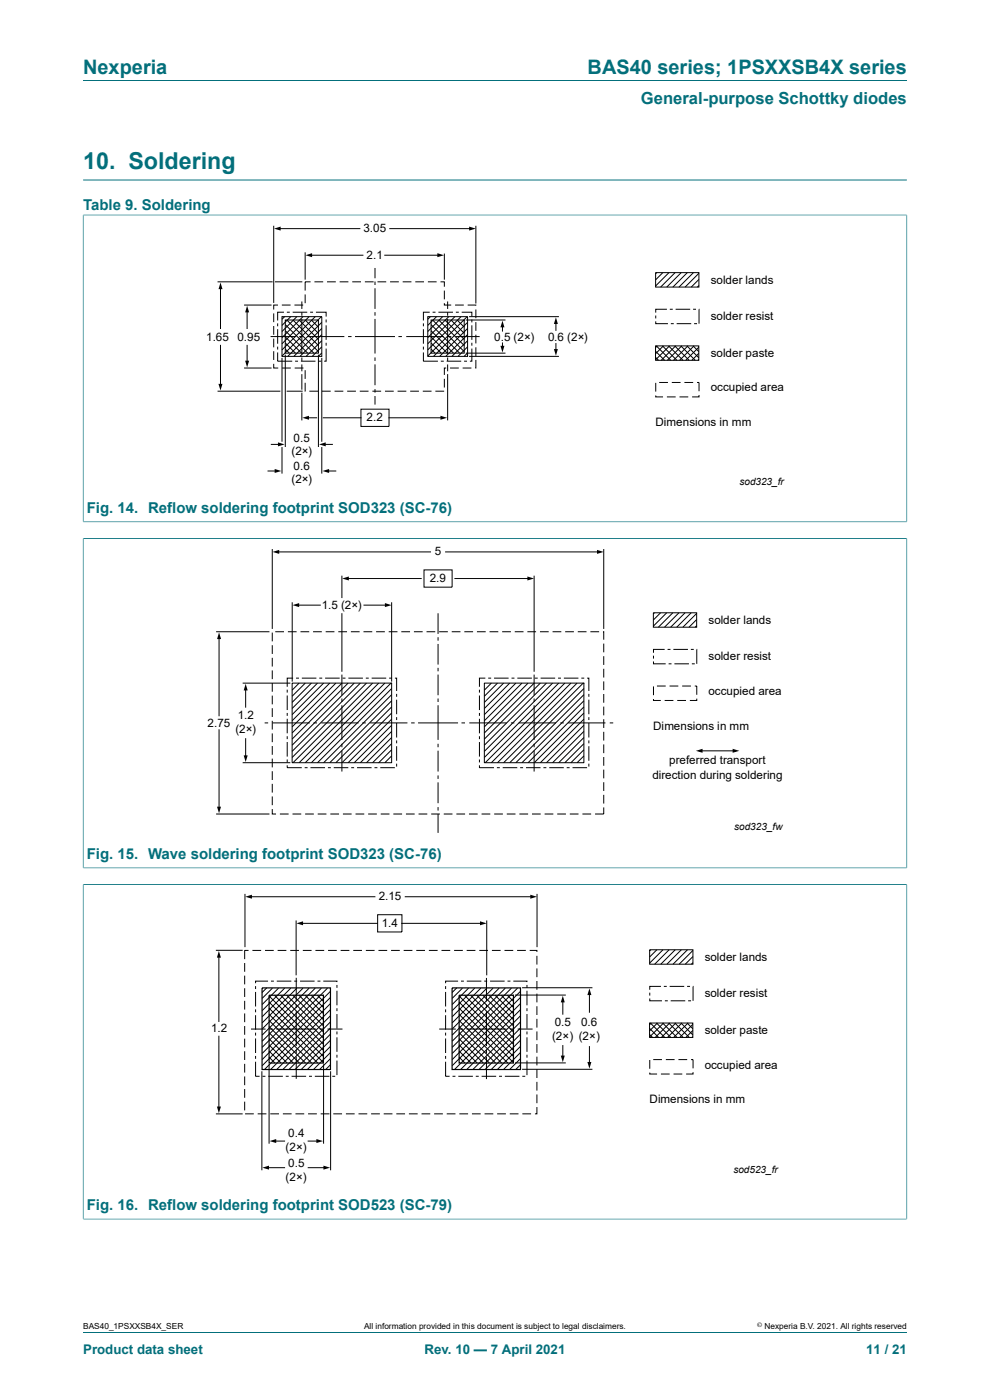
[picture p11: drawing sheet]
<svg xmlns="http://www.w3.org/2000/svg" width="210mm" height="297mm" viewBox="0 0 210 297" stroke-linecap="round" stroke-linejoin="round" font-family="sans-serif">
<g fill="none" stroke="#036f7b" stroke-width=".21">
<path d="M17.6 17.1h174.8M17.6 38.2h174.8M17.6 45.6h174.8M17.6 45.5v65.3M192.4 45.5v65.3M17.6 114.2h174.8M17.6 110.7h174.8M17.6 114.2v70M192.4 114.2v70M17.6 187.6h174.8M17.6 184.1h174.8M17.6 187.6v71.1"/>
<path d="M192.4 187.6v71.1M17.6 258.6h174.8M17.6 282.6h174.8"/>
</g>
<g fill="none" stroke="#000" stroke-width=".21">
<path d="M46.1 59.8h11.7M58.1 47.9v16.4M58.3 59.8h5.8M59.2 48.5h17.1M64.7 53.5v5.8M65.9 59.8h-1.2v1.8M65.9 54.1h11.1M66.7 59.8h1.9M69.4 59.8h1.8M72 59.8h1.9M74.7 59.8h1.9M77.4 59.8h1.8"/>
<path d="M79.5 56.8v2.2M79.5 59.7v.8M80.1 59.8h1.8M81.6 54.1h11.5M82.7 48.5h17.1M82.7 59.8h1.9M85.4 59.8h1.9M88.1 59.8h1.8M90.8 59.8h1.8M93.4 59.8h.9v1M94.3 53.8v5.5M100.9 47.9v16.5"/>
<path d="M139.1 57.8h9.2v3.1h-9.2zM139.3 57.8l-.2 .3M140.6 57.8l-1.5 1.6M141.9 57.8l-2.8 2.9M143.2 57.8l-3.1 3.1M144.5 57.8l-3.1 3.1M145.8 57.8l-3.1 3.1M147.1 57.8l-3.1 3.1M148.3 59.3l-1.7 1.6M148.3 58l-3 2.9M46.8 61.1v8.6M46.8 73.3v8.4"/>
<path d="M51.8 64.7h5.8M51.8 78.1h5.8M52.4 66v3.7M52.4 73.3v3.5M57.4 71.4h5.3M58.1 77.2v.9h.9M58.1 66.5v1.8M58.1 69.2v1.8M58.1 71.8v1.9M58.1 74.5v1.9M58.9 74.8v1.8h3.1M58.9 68.6v.6"/>
<path d="M58.9 69.8v3.1M58.9 73.5v.7M59 64.7h-.9v1M59.8 64.7h1.8M59.8 67.2h8.5v8.4h-8.5zM59.8 75.9v17.8M59.8 78.1h1.9M60.2 66.2h-1.3v1.8M60.4 67.2l-.6 .5M60.5 67.9h7v7h-7zM60.5 75.2v19.6M60.5 68.9l6.1 6"/>
<path d="M60.5 70.2l4.8 4.7M60.5 71.5l3.5 3.4M60.5 72.8l2.2 2.1M60.5 74.1l.9 .8M60.8 67.9l6.7 6.7M60.9 66.2h.6M61.7 67.2l-1.9 1.8M62.1 66.2h3.1M62.1 67.9l5.4 5.4M62.5 64.7h1.8M62.5 78.1h1.9M62.6 76.6h.6"/>
<path d="M63 67.2l-3.2 3.1M63.4 67.9l4.1 4.1M63.5 71.4h.7M63.8 76.6h3.1M64 64v1.5M64 66.2v.8M64 67.7v7.3M64 75.8v.8M64 77.3v1.5M64 79.4v3.3M64.3 67.2l-4.5 4.4M64.7 62.5v1.8"/>
<path d="M64.7 78.5v1.9M64.7 67.9l2.8 2.8M65.1 71.4h7.9M65.6 67.2l-5.8 5.7M65.8 66.2h.6M66 67.9l1.5 1.5M66.9 67.2l-7.1 7M67 66.2h2.2v1M67.3 67.9l.2 .2M67.5 76.6h.7M67.5 75.2v19.6M68.2 67.2l-8.4 8.3"/>
<path d="M68.3 73.6l-2.1 2M68.3 72.3l-3.4 3.3M68.3 71l-4.7 4.6M68.3 69.7l-6 5.9M68.3 68.4l-7.3 7.2M68.3 74.9l-.8 .7M68.3 75.9v17.8M69.2 73.9v2.7h-.4M69.2 67.8v.6M69.2 69v3.1M69.2 72.7v.6M73.8 71.4h.8"/>
<path d="M75.3 71.4h8.5M79.5 61.2v4.3M79.5 66.2v.8M79.5 67.7v7.3M79.5 75.8v.8M79.5 77.3v4.4M84.5 71.4h.7M86.2 71.4h7.9M89.8 74.8v1.8h3.1M89.8 68.6v.6M89.8 69.8v3.1M89.8 73.5v.7"/>
<path d="M90.7 67.2h8.5v8.4h-8.5zM91.1 66.2h-1.3v1.8M91.3 67.2l-.6 .5M91.4 67.9h7.1v7h-7.1zM91.4 68.9l6.1 6M91.4 70.2l4.8 4.7M91.4 71.5l3.5 3.4M91.4 72.8l2.2 2.1M91.4 74.1l.9 .8M91.8 67.9l6.7 6.7M91.8 66.2h.6M92.6 67.2l-1.9 1.8"/>
<path d="M93 66.2h3.1M93.1 67.9l5.4 5.4M93.5 76.6h.6M93.9 67.2l-3.2 3.1M94.3 64.3v.4h1.4M94.3 61.6v1.9M94.4 67.9l4.1 4.1M94.6 78.1h-.3v1.4M94.7 76.6h3.1M95 64v1.5M95 66.2v.8M95 67.7v7.3"/>
<path d="M95 75.8v.8M95 77.3v1.5M95 79.4v9.8M95 71.4h.7M95.2 67.2l-4.5 4.4M95.5 78.1h1.8M95.7 67.9l2.8 2.8M96.5 67.2l-5.8 5.7M96.5 64.7h1.9M96.7 71.4h5M96.7 66.2h.6M97 67.9l1.5 1.5"/>
<path d="M97.8 67.2l-7.1 7M97.9 66.2h2.2v1M98.1 78.1h1.9M98.3 67.9l.2 .2M98.4 76.6h.7M98.8 67.9h8.4M98.8 74.9h8.4M99.1 67.2l-8.4 8.3M99.2 73.6l-2 2M99.2 72.3l-3.3 3.3M99.2 71l-4.6 4.6M99.2 69.7l-5.9 5.9"/>
<path d="M99.2 68.4l-7.2 7.2M99.2 74.9l-.7 .7M99.2 64.7h1.7v.1M99.5 67.2h19.1M99.5 75.6h19.1M100.1 73.9v2.7h-.4M100.1 67.8v.6M100.1 69v3.1M100.1 72.7v.6M100.9 76.4v1.7h-.1M100.9 65.7v1.8M100.9 68.3v1.9"/>
<path d="M100.9 71v1.9M100.9 73.7v1.8M106.6 69.2v1M106.6 72.8v.8M117.9 68.4v1.7M117.9 72.9v1.4M139 73.4h9.2v3h-9.2zM139 74.5l2 1.9M139 75.8l.7 .6M139.1 68.2v.5h2.6M139.1 66.9v.7M139.2 73.4l3.1 3"/>
<path d="M139.4 73.4l-.4 .4M140.5 73.4l3.1 3M140.7 73.4l-1.7 1.7M141.5 65.6h-2.4v.7M141.8 73.4l3.1 3M142 73.4l-3 3M142.1 65.6h.6M142.3 68.7h.6M143.1 73.4l3.1 3M143.3 65.6h3.1M143.3 73.4l-3 3M143.5 68.7h3.1"/>
<path d="M144.4 73.4l3.1 3M144.6 73.4l-3 3M145.7 73.4l2.5 2.5M145.9 73.4l-3 3M147 73.4l1.2 1.2M147 65.6h.6M147.2 73.4l-3 3M147.2 68.7h.7M148.2 76.3l-.2 .1M148.2 75l-1.4 1.4M148.2 73.7l-2.7 2.7M148.3 65.6v3.1"/>
<path d="M148.3 60.6l-.4 .3M46.1 83h13.4M56.9 99.9h1.6M57.6 94.3h1.6M59.8 94.8v5.7M60.8 83h3.4M64 83.3v5.9M64.7 81.2l.1 1.8M65.3 88.6h1.9M65.6 83h1.9M68.3 94.8v5.7M68.3 83h1.8"/>
<path d="M68.6 88.6h8M68.8 94.3h1.7M69.5 99.9h1.7M71 83h1.8M73.6 83h1.9M76.3 83h1.9M76.6 86.8h5.9v3.7h-5.9zM79 83h1.8M79.5 82.5v.8M79.5 84v1.8M81.7 83h1.8M82.5 88.6h11.2"/>
<path d="M84.3 83h1.9M87 83h1.9M89.7 83h1.8M92.4 83h1.8M94.3 80.4v1.8M139.1 83.9v.3h1.5M139.1 81.2v1.9M139.8 81.1h1.9M141.5 84.2h1.8M142.5 81.1h1.9M144.1 84.2h1.9M145.2 81.1h1.8"/>
<path d="M147.9 81.1h.4v1.9M148.3 83.8v.4h-1.5M57.8 116.5v16.9M58.9 117.1h32.4M94.5 117.1h32.4M128.1 116.5v16.9M45.8 134h11.4M46.5 135.3v16.5M57.8 134.2v1.9M57.8 136.9v1.8M57.8 139.6v1.8M58.4 134h1.8"/>
<path d="M61.1 134h1.8M62 127.8v16.8M63.2 128.4h4.7M63.7 134h1.9M66.4 134h1.9M69.1 134h1.8M71.8 134h1.8M72.5 122.1v4.8M72.5 130.1v12.4M73.7 122.7h15.6M74.4 134h1.9M77.1 134h1.9"/>
<path d="M77.2 128.4h4.7M79.8 134h1.8M82.5 134h1.8M83.1 127.8v16.8M85.1 134h1.9M87.8 134h1.9M89.9 120.9h6v3.7h-6zM90.5 134h1.8M92.9 130.1v4.4M92.9 135.2v.7M92.9 136.6v4.4M93.1 134h1.9"/>
<path d="M95.8 134h1.9M96.5 122.7h15.7M98.5 134h1.8M101.2 134h1.8M103.8 134h1.9M106.5 134h1.9M109.2 134h1.8M111.9 134h1.8M113.3 122.1v20.4M114.5 134h1.9M117.2 134h1.9M119.9 134h1.8"/>
<path d="M122.6 134h1.8M125.2 134h1.9M127.9 134h.2v1.7M128.1 136.5v1.9M128.1 139.2v1.9M138.6 130h9.2v3.1h-9.2zM138.6 139.1v.6M138.8 130l-.2 .2M140.1 130l-1.5 1.5M141 137.8h-2.4v.7M141.4 130l-2.8 2.8M141.6 137.8h.6"/>
<path d="M142.7 130l-3 3.1M142.8 137.8h3.1M144 130l-3 3.1M145.3 130l-3 3.1M146.5 137.8h.7M146.6 130l-3 3.1M147.8 137.8v3M147.8 132.7l-.3 .4M147.8 131.4l-1.6 1.7M147.8 130.1l-2.9 3M46.5 154.8v16.6M51.5 144.9h10.1"/>
<path d="M52.1 146.2v3.8M52.1 156.7v3.8M56.1 153.4h.8M57.8 142.2v1.9M57.8 144.9v1.8M57.8 147.6v1.8M57.8 150.2v1.9M57.8 152.9v1.9M57.8 155.6v1.8M57.8 158.3v1.8M57.8 153.4h7.9M60.9 146.3v.6"/>
<path d="M60.9 147.5v3.1M60.9 151.2v.7M60.9 152.5v3.1M60.9 156.2v.6M60.9 157.4v3.1M62 144.9h21.1v16.9h-21.1zM62.2 143.9h-1.3v1.8M62.8 143.9h.6M63.5 144.9l-1.5 1.5M64 143.9h3.1M64.8 144.9l-2.8 2.8M66.1 144.9l-4.1 4.1"/>
<path d="M66.5 153.4h.7M67.4 144.9l-5.4 5.4M67.7 143.9h.6M68.2 153.4h7.9M68.7 144.9l-6.7 6.7M69 143.9h3M69.9 144.9l-7.9 8M71.2 144.9l-9.2 9.3M72.5 143.1v4.4M72.5 148.2v.7M72.5 149.6v7.4M72.5 157.8v.7"/>
<path d="M72.5 159.3v4.4M72.5 144.9l-10.5 10.6M72.7 143.9h.6M73.8 144.9l-11.8 11.9M73.9 143.9h3.1M75.1 144.9l-13.1 13.2M76.4 144.9l-14.4 14.5M76.9 153.4h.7M77.6 143.9h.6M77.7 144.9l-15.7 15.8M78.5 153.4h7.9M78.8 143.9h3.1"/>
<path d="M79 144.9l-16.8 16.9M80.3 144.9l-16.8 16.9M81.6 144.9l-16.9 16.9M82.5 143.9h.7M82.9 144.9l-16.9 16.9M83.1 150l-11.9 11.8M83.1 148.7l-13.2 13.1M83.1 147.4l-14.5 14.4M83.1 146.1l-15.8 15.7M83.1 155.2l-6.7 6.6M83.1 153.9l-8 7.9M83.1 152.6l-9.3 9.2"/>
<path d="M83.1 151.3l-10.5 10.5M83.1 159.1l-2.8 2.7M83.1 157.8l-4.1 4M83.1 156.5l-5.4 5.3M83.8 143.9h.3v2.7M84.1 147.2v.6M84.1 148.4v3.1M84.1 152.1v.7M84.1 153.4v3.1M84.1 157.1v.6M84.1 158.3v3.1M87.2 153.4h.8"/>
<path d="M88.7 153.4h8.5M92.9 141.7v.7M92.9 143.1v4.4M92.9 148.2v.7M92.9 149.6v7.4M92.9 157.8v.7M92.9 159.3v4.4M97.9 153.4h.7M99.6 153.4h7.9M101.7 146.3v.6M101.7 147.5v3.1M101.7 151.2v.7"/>
<path d="M101.7 152.5v3.1M101.7 156.2v.6M101.7 157.4v3.1M102.7 144.9h21.2v16.9h-21.2zM103 143.9h-1.3v1.8M103.6 143.9h.6M104.2 144.9l-1.5 1.5M104.8 143.9h3.1M105.5 144.9l-2.8 2.8M106.8 144.9l-4.1 4.1M108.1 144.9l-5.4 5.4M108.4 153.4h.7"/>
<path d="M108.5 143.9h.6M109.4 144.9l-6.7 6.7M109.7 143.9h3.1M110 153.4h7.9M110.7 144.9l-8 8M112 144.9l-9.3 9.3M113.3 143.1v4.4M113.3 148.2v.7M113.3 149.6v7.4M113.3 157.8v.7M113.3 159.3v4.4M113.3 144.9l-10.6 10.6"/>
<path d="M113.4 143.9h.7M114.6 144.9l-11.9 11.9M114.7 143.9h3.1M115.9 144.9l-13.2 13.2M117.2 144.9l-14.5 14.5M118.4 143.9h.6M118.5 144.9l-15.8 15.8M118.9 153.4h.7M119.6 143.9h3.1M119.8 144.9l-16.9 16.9M120.5 153.4h7.9M121.1 144.9l-16.9 16.9"/>
<path d="M122.4 144.9l-16.9 16.9M123.3 143.9h.6M123.7 144.9l-16.9 16.9M123.9 150l-11.9 11.8M123.9 148.7l-13.2 13.1M123.9 147.4l-14.5 14.4M123.9 146.1l-15.8 15.7M123.9 155.2l-6.7 6.6M123.9 153.9l-8 7.9M123.9 152.6l-9.3 9.2M123.9 151.3l-10.6 10.5M123.9 159.1l-2.8 2.7"/>
<path d="M123.9 157.8l-4.1 4M123.9 156.5l-5.4 5.3M124.5 143.9h.4v2.7M124.9 147.2v.6M124.9 148.4v3.1M124.9 152.1v.7M124.9 153.4v3.1M124.9 157.1v.6M124.9 158.3v3.1M128.1 141.9v1.8M128.1 144.6v1.8M128.1 147.2v1.9"/>
<path d="M128.1 149.9v1.9M128.1 152.6v1.8M128.1 155.3v1.8M128.1 157.9v1.9M129.3 153.4h.8M138.6 140.3v.5h2.6M138.6 148.3v.3h1.6M138.6 145.6v1.9M139.4 145.5h1.8M141 148.6h1.8M141.8 140.8h.6M142 145.5h1.9"/>
<path d="M143.1 140.8h3M143.7 148.6h1.8M144.7 145.5h1.9M146.8 140.8h.6M147.4 145.5h.4v1.9M147.8 148.2v.4h-1.5M148.4 159.3h7.3M45.8 172.7h11.4M51.5 161.8h10.1M57.8 171.6v1.1h.8M57.8 160.9v1.9M57.8 163.6v1.9"/>
<path d="M57.8 166.3v1.8M57.8 169v1.8M59.4 172.7h1.8M60.9 162.4v.5h3.1M60.9 161.1v.6M62 172.7h1.9M64.6 162.9h.6M64.7 172.7h1.9M65.9 162.9h3M67.4 172.7h1.8M69.6 162.9h.6M70.1 172.7h1.8"/>
<path d="M70.8 162.9h3.1M72.7 172.7h1.9M74.5 162.9h.6M75.4 172.7h1.9M75.7 162.9h3.1M78.1 172.7h1.8M79.4 162.9h.7M80.7 162.9h3.1M80.8 172.7h1.8M83.1 160.4l-1.5 1.4M83.4 172.7h1.9M84.1 162v.6"/>
<path d="M86.1 172.7h1.9M88.8 172.7h1.8M91.5 172.7h1.8M92.9 164.5v.7M92.9 166v4.4M92.9 171.2v.8M92.9 172.7v4M94.1 172.7h1.9M96.8 172.7h1.9M99.5 172.7h1.8M101.7 162.4v.5h3.1M101.7 161.1v.6"/>
<path d="M102.2 172.7h1.8M104.8 172.7h1.9M105.4 162.9h.6M106.6 162.9h3.1M107.5 172.7h1.9M110.2 172.7h1.8M110.3 162.9h.7M111.6 162.9h3.1M112.8 172.7h1.9M115.3 162.9h.6M115.5 172.7h1.9M116.5 162.9h3.1"/>
<path d="M118.2 172.7h1.8M120.2 162.9h.6M120.9 172.7h1.8M121.4 162.9h3.1M123.5 172.7h1.9M123.9 160.4l-1.5 1.4M124.9 162v.6M128.1 171.3v1.4h-1.9M128.1 160.6v1.8M128.1 163.3v1.8M128.1 165.9v1.9M128.1 168.6v1.9"/>
<path d="M52 189.6v11.3M53.2 190.2h26.3M62.8 195.3v11.6M64 195.9h16M80.1 194.1h5.2v3.6h-5.2zM85.2 195.9h16.9M86 190.2h26.8M103.2 195.3v11.6M113.9 189.6v11.3M45.8 201.6h5.7M46.4 202.9v13.8M46.4 219.8v15.2"/>
<path d="M51.9 204.3v1.9M51.9 207v1.8M51.9 209.6v1.9M51.9 212.3v1.9M51.9 215v1.8M51.9 217.7v1.8M52.7 201.6h-.8v1.9M53.2 218.3h3.1M53.5 201.6h1.9M54.2 209.2v.6M54.2 210.4v3.1M54.2 214.1v.7"/>
<path d="M54.2 215.4v3.1M54.2 219.1v.6M56.2 201.6h1.9M56.6 209.6l-1 1M56.9 208.1h-2.7v.5M57.1 219.1l6.4 6.4M57.1 215.2l10.3 10.3M57.1 216.5l9 9M57.1 217.8l7.7 7.7M57.1 211.3l11.4 11.5M57.1 212.6l11.4 11.5M57.1 213.9l11.4 11.5"/>
<path d="M57.1 218.3h.8M57.5 208.1h.6M57.8 209.6l-2.2 2.2M58.2 211.1l10.3 10.4M58.6 218.3h8.5M58.7 208.1h3.1M58.9 201.6h1.8M59.1 209.6l-3.5 3.5M59.5 211.1l9 9M60.4 209.6l-4.8 4.8M60.8 211.1l7.7 7.8M61.6 201.6h1.8"/>
<path d="M61.7 209.6l-6.1 6.1M62.1 211.1l6.4 6.5M62.4 208.1h.6M62.8 207.4v5M62.8 213.1v.8M62.8 214.6v7.3M63 209.6l-7.4 7.4M63.4 211.1l5.1 5.2M63.6 208.1h3.1M64.2 201.6h1.9M64.3 209.6l-8.7 8.7M64.7 211.1l3.8 3.9"/>
<path d="M65.6 209.6l-10 10M66 211.1l2.5 2.6M66.9 209.6l-11.3 11.3M66.9 201.6h1.9M67.3 211.1l1.2 1.3M67.3 208.1h.7M67.8 218.3h.7M68.2 209.6l-12.6 12.6M68.5 211.1l.1 .1M68.6 208.1h2.9v.2M69.5 218.3h3.1M69.5 209.6l-13.9 13.9"/>
<path d="M69.6 201.6h1.8M70.1 214.2l-12.7 12.7M70.1 210.3l-14.5 14.5M70.1 211.6l-14.5 14.5M70.1 212.9l-14 14M70.1 215.5l-11.4 11.4M70.1 219.4l-7.5 7.5M70.1 216.8l-10.1 10.1M70.1 218.1l-8.8 8.8M71.5 209v.6M71.5 210.2v3.1M71.5 213.9v.6"/>
<path d="M71.5 215.1v3.1M71.5 218.8v.6M72.3 201.6h1.8M74.9 201.6h1.9M77.6 201.6h1.9M80.3 201.6h1.8M83 201.6h1.8M85.6 201.6h1.9M88.3 201.6h1.9M91 201.6h1.8M93.2 218.3h3.5M93.6 201.6h1.9"/>
<path d="M94.5 209.2v.6M94.5 210.4v3.1M94.5 214.1v.7M94.5 215.4v3.1M94.5 219.1v.6M96.3 201.6h1.9M96.9 209.6l-1 1M97.2 208.1h-2.7v.5M97.4 219.1l6.4 6.4M97.4 215.2l10.3 10.3M97.4 216.5l9 9M97.4 217.8l7.7 7.7"/>
<path d="M97.4 211.3l11.5 11.5M97.4 212.6l11.5 11.5M97.4 213.9l11.5 11.5M97.5 218.3h.7M97.8 208.1h.6M98.1 209.6l-2.2 2.2M98.5 211.1l10.4 10.4M99 218.3h8.4M99 201.6h1.8M99 208.1h3.1M99.4 209.6l-3.5 3.5M99.8 211.1l9 9"/>
<path d="M100.7 209.6l-4.8 4.8M101.1 211.1l7.8 7.8M101.7 201.6h1.8M102 209.6l-6.1 6.1M102.4 211.1l6.5 6.5M102.7 208.1h.6M103.2 207.5v4.9M103.2 213.1v.8M103.2 214.6v7.3M103.3 209.6l-7.4 7.4M103.7 211.1l5.2 5.2M104 208.1h3"/>
<path d="M104.3 201.6h1.9M104.6 209.6l-8.7 8.7M105 211.1l3.9 3.9M105.9 209.6l-10 10M106.3 211.1l2.6 2.6M107 201.6h1.9M107.2 209.6l-11.3 11.3M107.6 211.1l1.3 1.3M107.7 208.1h.6M108.2 218.3h.7M108.5 209.6l-12.6 12.6M108.8 211.1l.1 .1"/>
<path d="M108.9 208.1h2.9v.2M109.2 211.1h10.8M109.7 201.6h1.8M109.8 209.6l-13.9 13.9M109.8 218.3h3.2M110.4 210.3l-14.5 14.5M110.4 211.6l-14.5 14.5M110.4 212.9l-14 14M110.4 214.2l-12.7 12.7M110.4 215.5l-11.4 11.4M110.4 219.4l-7.5 7.5M110.4 216.8l-10.1 10.1"/>
<path d="M110.4 218.1l-8.8 8.8M110.7 209.5h15M111.8 209v.6M111.8 210.2v3.1M111.8 213.9v.6M111.8 215.1v3.1M111.8 218.8v.6M112.4 201.6h1.5v.3M113.9 202.8v1.8M113.9 205.4v1.9M113.9 208.1v1.9M113.9 210.8v1.8"/>
<path d="M113.9 213.5v1.8M113.9 216.1v1.9M113.9 218.8v1.9M119.4 212.4v2.7M125 210.8v3.9M137.8 217h9.2v3.1h-9.2zM137.8 218.2l1.9 1.9M137.8 219.4l.6 .7M137.8 201.5h9.2v3h-9.2zM137.8 211.8v.5h2.6M137.8 210.6v.6M138 217l3 3.1"/>
<path d="M138 201.5l-.2 .2M138.2 217l-.4 .4M139.3 217l3 3.1M139.3 201.5l-1.5 1.5M139.5 217l-1.7 1.7M140.2 209.3h-2.4v.7M140.6 217l3 3.1M140.6 201.5l-2.8 2.8M140.8 217l-3 3M140.8 209.3h.6M141 212.3h.7M141.9 217l3 3.1"/>
<path d="M141.9 201.5l-3 3M142.1 209.3h3M142.1 217l-3.1 3.1M142.3 212.3h3.1M143.2 217l3 3.1M143.2 201.5l-3 3M143.3 217l-3 3.1M144.4 217l2.6 2.5M144.5 201.5l-3 3M144.6 217l-3 3.1M145.7 217l1.3 1.2M145.8 209.3h.6"/>
<path d="M145.8 201.5l-3 3M145.9 217l-3 3.1M146 212.3h.6M147 219.9l-.2 .2M147 218.6l-1.5 1.5M147 217.3l-2.8 2.8M147 209.3v3M147 204.2l-.3 .3M147 202.9l-1.6 1.6M147 201.6l-2.9 2.9M45.8 236.3h5.7M51.9 220.3v1.9"/>
<path d="M51.9 223v1.9M51.9 225.7v1.8M51.9 228.4v1.8M51.9 231v1.9M51.9 233.7v1.9M52 236.3h1.8M54.2 225.2v3.1h.9M54.2 220.3v3.1M54.2 224v.6M54.7 236.3h1.8M55.5 227.3v21M55.7 228.3h.6"/>
<path d="M56.9 228.3h3.1M57.1 220.4l5.1 5.1M57.1 221.7l3.8 3.8M57.1 223l2.5 2.5M57.1 224.3l1.2 1.2M57.1 225.8v16.8M57.3 236.3h1.9M60 236.3h1.9M60.6 228.3h.6M61.9 228.3h3M62.7 236.3h1.8M62.8 222.7v.8"/>
<path d="M62.8 224.2v4.7M65.4 236.3h1.8M65.6 228.3h.6M66.8 228.3h3.1M68 236.3h1.9M68.6 225.8v16.8M70.1 220.7l-6.2 6.2M70.1 222l-4.9 4.9M70.1 223.3l-3.6 3.6M70.1 224.6l-2.3 2.3M70.1 225.9l-1 1M70.1 227.3v21"/>
<path d="M70.5 228.3h.6M70.7 236.3h1.9M71.5 220.1v3M71.5 223.8v.6M71.5 225v3.1M73.4 236.3h1.8M76 236.3h1.9M78.7 236.3h1.9M81.4 236.3h1.8M84.1 236.3h1.8M86.7 236.3h1.9M89.4 236.3h1.9"/>
<path d="M92.1 236.3h1.8M94.5 225.2v3.1h.9M94.5 220.3v3.1M94.5 224v.6M94.8 236.3h1.8M96 228.3h.6M97.2 228.3h3.1M97.4 220.4l5.1 5.1M97.4 221.7l3.8 3.8M97.4 223l2.5 2.5M97.4 224.3l1.2 1.2M97.4 236.3h1.9"/>
<path d="M100.1 236.3h1.9M100.9 228.3h.6M102.2 228.3h3M102.8 236.3h1.8M103.2 222.7v.8M103.2 224.2v4.7M105.5 236.3h1.8M105.9 228.3h.6M107.1 228.3h3.1M108.1 236.3h1.9M109.2 225.5h10.8M110.4 220.7l-6.2 6.2"/>
<path d="M110.4 222l-4.9 4.9M110.4 223.3l-3.6 3.6M110.4 224.6l-2.3 2.3M110.4 225.9l-1 1M110.7 226.8h15M110.8 228.3h.6M110.8 236.3h1.9M111.8 220.1v3M111.8 223.8v.6M111.8 225v3.1M113.9 234.9v1.4h-.4M113.9 221.5v1.8"/>
<path d="M113.9 224.2v1.8M113.9 226.8v1.9M113.9 229.5v1.9M113.9 232.2v1.8M119.4 221.8v2.4M125 222v3.6M137.8 227.5v.3h1.6M137.8 224.9v1.8M138.6 224.8h1.8M140.2 227.8h1.9M141.2 224.8h1.9M142.9 227.8h1.8"/>
<path d="M143.9 224.8h1.9M146.6 224.8h.4v1.8M147 227.5v.3h-1.5M56.8 247.7h3.6M58.3 242.1h2.1M65.4 242.1h2M65.4 247.7h3.5"/>
</g>
<g fill="#000">
<path d="M58.1 48.5l1.4-.4v.8zM64.8 54.1l1.4-.4v.9zM92.8 53.7l1.4 .4-1.4 .5zM99.5 48.1l1.4 .4-1.4 .4zM46.8 59.9l.4 1.4h-.8zM52.4 64.9l.4 1.4h-.8zM52 76.5h.8l-.4 1.4zM106.6 68l.4 1.4h-.8zM106.2 73.4h.8l-.4 1.4zM117.9 67.3l.4 1.4h-.8zM117.5 74.1h.8l-.4 1.4zM46.3 81.4h.9l-.4 1.4z"/>
<path d="M58.3 99.5l1.4 .4-1.4 .4zM59 93.8l1.4 .5-1.4 .4zM64.1 88.6l1.4-.4v.8zM67.7 94.3l1.4-.5v.9zM68.4 99.9l1.4-.4v.8zM93.4 88.2l1.4 .4-1.4 .4zM57.8 117.1l1.4-.4v.8zM126.6 116.7l1.4 .4-1.4 .4zM46.5 134.2l.4 1.4h-.9zM62 128.4l1.5-.5v.9zM72.6 122.7l1.4-.4v.8zM81.6 127.9l1.5 .5-1.5 .4z"/>
<path d="M111.9 122.3l1.4 .4-1.4 .4zM52.1 145.1l.4 1.4h-.8zM147.6 159.3l1.4-.4v.8zM155.4 158.9l1.4 .4-1.4 .4zM46 171.1h.9l-.4 1.4zM51.7 160.2h.8l-.4 1.5zM52 190.2l1.4-.4v.9zM62.9 195.9l1.4-.5v.9zM101.8 195.4l1.4 .5-1.4 .4zM112.5 189.8l1.4 .4-1.4 .5zM46.4 201.7l.5 1.5h-.9zM119.4 211.2l.4 1.4h-.8z"/>
<path d="M125 209.7l.4 1.4h-.8zM46 234.7h.9l-.5 1.5zM119 223.9h.8l-.4 1.4zM124.6 225.3h.8l-.4 1.4zM55.6 247.7l1.5-.4v.8zM57.2 242.1l1.4-.5v.9zM67.1 241.6l1.4 .5-1.4 .4zM68.6 247.3l1.4 .4-1.4 .4z"/>
</g>
<path d="M55.6 209.6h14.5v17.3h-14.5zM57.1 211.1h11.5v14.4h-11.5zM95.9 209.6h14.5v17.3h-14.5zM97.4 211.1h11.5v14.4h-11.5z" fill="none" stroke="#000" stroke-width=".25"/>
<text font-size="4.9" fill="#036f7b" x="17.6" y="35.9">10. Soldering</text>
<g font-size="4.2" fill="#036f7b">
<text x="17.6" y="15.6">Nexperia</text>
<text x="124.6" y="15.6">BAS40 series; 1PSXXSB4X series</text>
</g>
<text font-size="3.5" fill="#036f7b" x="136" y="22">General-purpose Schottky diodes</text>
<g font-size="3.2" fill="#036f7b">
<text x="17.6" y="44.5">Table 9. Soldering</text>
<text x="18.4" y="108.8">Fig. 14. Reflow soldering footprint SOD323 (SC-76)</text>
<text x="18.4" y="182.3">Fig. 15. Wave soldering footprint SOD323 (SC-76)</text>
<text x="18.4" y="256.8">Fig. 16. Reflow soldering footprint SOD523 (SC-79)</text>
</g>
<g font-size="2.8" fill="#036f7b">
<text x="17.6" y="287.2">Product data sheet</text>
<text x="90.1" y="287.2">Rev. 10 — 7 April 2021</text>
<text x="183.7" y="287.2">11 / 21</text>
</g>
<g font-size="2.5">
<text x="77.1" y="49.2">3.05</text>
<text x="77.8" y="54.9">2.1</text>
<text x="150.8" y="60.2">solder lands</text>
<text x="150.8" y="67.9">solder resist</text>
<text x="43.7" y="72.3">1.65</text>
<text x="50.4" y="72.3">0.95</text>
<text x="104.8" y="72.3">0.5 (2×)</text>
<text x="116.3" y="72.3">0.6 (2×)</text>
<text x="150.8" y="75.7">solder paste</text>
<text x="150.8" y="83">occupied area</text>
<text x="77.8" y="89.3">2.2</text>
<text x="62.3" y="93.7">0.5</text>
<text x="139" y="90.4">Dimensions in mm</text>
<text x="61.8" y="96.5">(2×)</text>
<text x="62.3" y="99.7">0.6</text>
<text x="61.8" y="102.5">(2×)</text>
<text x="92.2" y="117.8">5</text>
<text x="91.2" y="123.5">2.9</text>
<text x="68.3" y="129.1">1.5 (2×)</text>
<text x="150.3" y="132.4">solder lands</text>
<text x="150.3" y="140">solder resist</text>
<text x="150.3" y="147.4">occupied area</text>
<text x="44" y="154.1">2.75</text>
<text x="49.9" y="155.6">(2×)</text>
<text x="50.4" y="152.6">1.2</text>
<text x="138.6" y="154.8">Dimensions in mm</text>
<text x="138.4" y="165.2">direction during soldering</text>
<text x="141.9" y="162.1">preferred transport</text>
<text x="80.3" y="190.9">2.15</text>
<text x="81" y="196.6">1.4</text>
<text x="149.5" y="203.8">solder lands</text>
<text x="149.5" y="211.5">solder resist</text>
<text x="44.8" y="219">1.2</text>
<text x="117.1" y="220.6">(2×) (2×)</text>
<text x="117.7" y="217.6">0.5</text>
<text x="123.3" y="217.7">0.6</text>
<text x="149.5" y="219.3">solder paste</text>
<text x="149.5" y="226.7">occupied area</text>
<text x="137.8" y="234.1">Dimensions in mm</text>
<text x="60.6" y="244.3">(2×)</text>
<text x="61.2" y="241.3">0.4</text>
<text x="60.6" y="250.6">(2×)</text>
<text x="61.2" y="247.6">0.5</text>
</g>
<g font-size="2.1">
<text x="156.9" y="102.8">sod323_fr</text>
<text x="155.7" y="176.2">sod323_fw</text>
<text x="155.6" y="248.8">sod523_fr</text>
</g>
<g font-size="1.8">
<text x="17.6" y="282">BAS40_1PSXXSB4X_SER</text>
<text x="77.2" y="282">All information provided in this document is subject to legal disclaimers.</text>
<text x="162.2" y="282">Nexperia B.V. 2021. All rights reserved</text>
</g>
<text font-size="1.4" x="160.6" y="281.6">©</text>
</svg>
